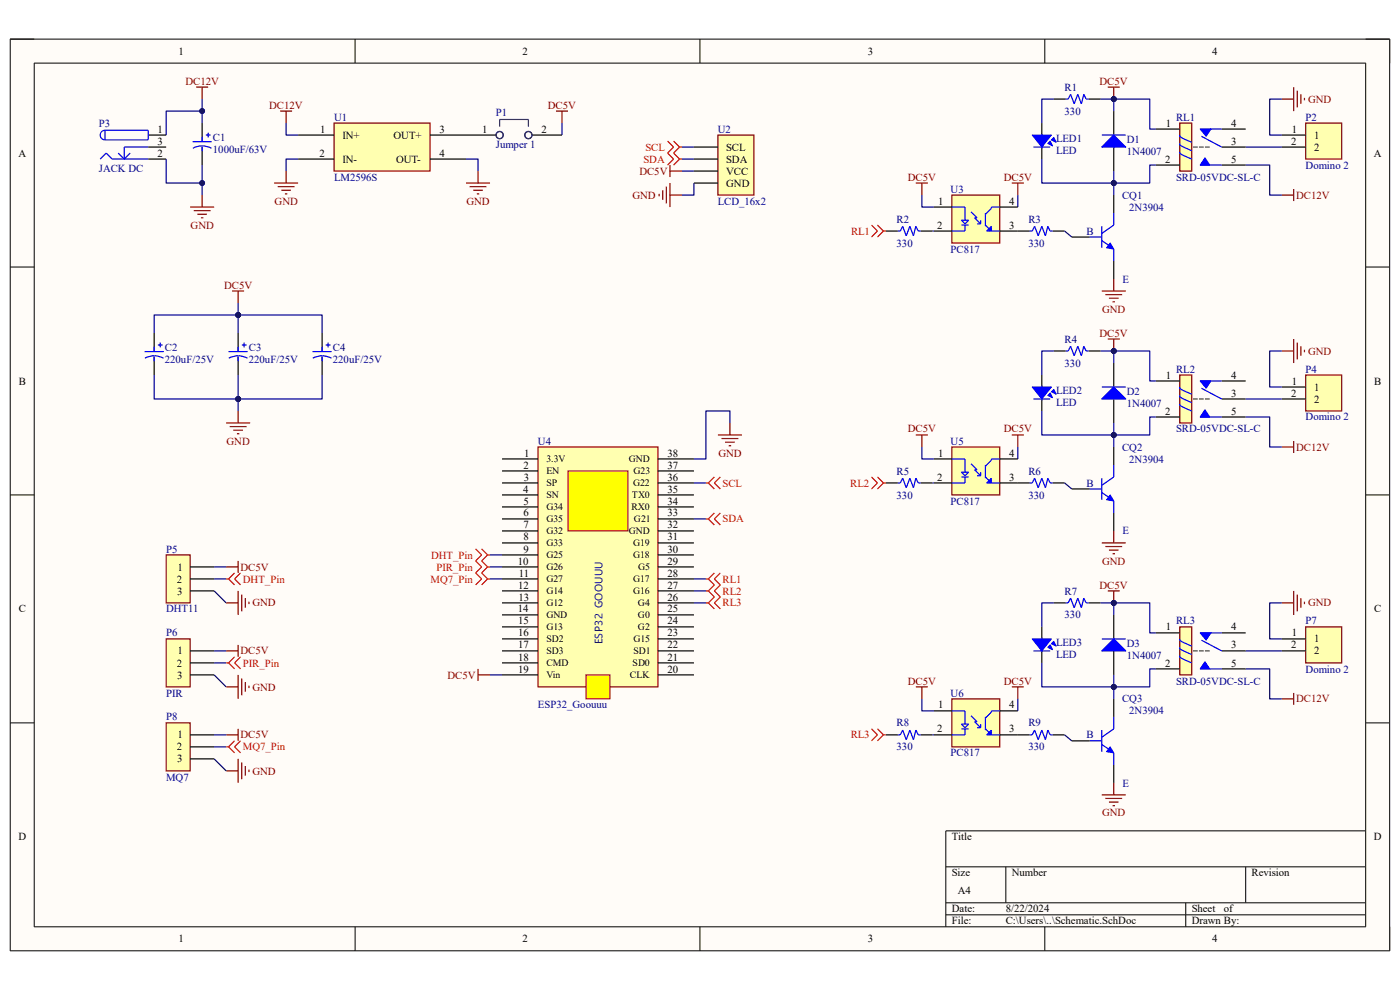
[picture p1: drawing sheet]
<svg xmlns="http://www.w3.org/2000/svg" width="297mm" height="210mm" viewBox="0 0 297 210" stroke-linecap="round" stroke-linejoin="round" font-family="sans-serif">
<path d="M2.2 8.3h292.6v193.4h-292.6z" fill-rule="evenodd" fill="#fffcf8"/>
<path d="M2.2 8.3h292.6v193.4h-292.6z" fill="none" stroke="#000" stroke-width=".21"/>
<path d="M7.3 13.4h282.4v183.2h-282.4z" fill-rule="evenodd" fill="#fffcf8"/>
<g fill="none" stroke="#000" stroke-width=".21">
<path d="M2.2 8.3h5.1M7.3 13.4h282.4v183.2h-282.4zM75.3 8.3v5.1M148.5 8.3v5.1M221.6 8.3v5.1M289.7 8.3h5.1v5.1M2.2 56.6h5.1M289.7 56.6h5.1M2.2 105h5.1M289.7 105h5.1M2.2 153.3h5.1M289.7 153.3h5.1"/>
<path d="M289.7 176.2h-89.1v20.4M75.3 196.6v5.1M148.5 196.6v5.1M200.6 183.9h89.1M200.6 191.5h89.1M200.6 194.1h89.1M213.4 183.9v7.6M221.6 196.6v5.1M251.5 191.5v5.1M264.3 183.9v7.6M294.8 196.6v5.1"/>
</g>
<path d="M114.1 94.8h25.5v50.9h-25.5z" fill-rule="evenodd" fill="#ffffb0"/>
<path d="M114.1 94.8h25.5v50.9h-25.5z" fill="none" stroke="#980000" stroke-width=".25"/>
<g fill="none" stroke="#000" stroke-width=".25">
<path d="M106.5 97.4h7.6M106.5 99.9h7.6M139.6 97.4h7.6M139.6 99.9h7.6M106.5 102.4h7.6M106.5 105h7.6M106.5 107.5h7.6M106.5 110.1h7.6M106.5 112.6h7.6M106.5 115.2h7.6M106.5 117.7h7.6M139.6 102.4h7.6"/>
<path d="M139.6 105h7.6M139.6 107.5h7.6M139.6 110.1h7.6M139.6 112.6h7.6M139.6 115.2h7.6M139.6 117.7h7.6M106.5 120.3h7.6M106.5 122.8h7.6M106.5 125.3h7.6M106.5 127.9h7.6M106.5 130.4h7.6M106.5 133h7.6"/>
<path d="M106.5 135.5h7.6M106.5 138.1h7.6M139.6 120.3h7.6M139.6 122.8h7.6M139.6 125.3h7.6M139.6 127.9h7.6M139.6 130.4h7.6M139.6 133h7.6M139.6 135.5h7.6M139.6 138.1h7.6M106.5 140.6h7.6M106.5 143.2h7.6"/>
<path d="M139.6 140.6h7.6M139.6 143.2h7.6"/>
</g>
<path d="M120.5 99.9h12.7v12.7h-12.7z" fill-rule="evenodd" fill="#ff0"/>
<path d="M120.5 99.9h12.7v12.7h-12.7z" fill="none" stroke="#980000" stroke-width=".21"/>
<path d="M124.3 143.2h5.1v5h-5.1z" fill-rule="evenodd" fill="#ff0"/>
<path d="M124.3 143.2h5.1v5h-5.1z" fill="none" stroke="#980000" stroke-width=".21"/>
<path d="M31.4 28.6h3.9M31.4 33.7h3.9M31.4 31.2h3.9M42.9 26.1v3.8M42.9 31.2v3.8" fill="none" stroke="#000" stroke-width=".25"/>
<g fill="none" stroke="#00f" stroke-width=".25">
<path d="M21.3 33.7l1.2-1.2 1.3 1.2h7.6M22.3 27.6a1.02 1.02 0 0 0-1 1.1 1.02 1.02 0 0 0 1 1M22.3 27.6h9.1v2.1h-9.1M22.3 27.6v2.1M25.1 32.5l1.2 1.2M27.6 32.5l-1.3 1.2M31.4 31.2h-5.1v2.5M40.8 30h4.1M40.9 31.5a4.1 4.1 0 0 1 4 0M42.9 29v1M42.9 31.1v1M43.6 28.6h1.1"/>
<path d="M44.2 28.1v1.1"/>
</g>
<path d="M41.6 18.5h2.6M42.9 18.5v2.5M40.3 43.9h5.1M41.1 44.7h3.6M41.9 45.4h2M42.6 46.2h.5M42.9 41.4v2.5" fill="none" stroke="#800000" stroke-width=".25"/>
<path d="M250.3 26.1h2.5v10.2h-2.5z" fill-rule="evenodd" fill="#ffffb0"/>
<path d="M250.3 26.1h2.5v10.2h-2.5z" fill="none" stroke="#800000" stroke-width=".25"/>
<path d="M245.2 27.4h5.1M245.2 35h5.1M259.2 31.2h5.1M259.2 27.4h5.1M259.2 35h5.1" fill="none" stroke="#000" stroke-width=".25"/>
<path d="M250.3 30.4v.3l.4 .3 2.1 1M250.3 32.2v.2l.3 .3 2.2 1M250.3 28.6v.3l.4 .3 2.1 1" fill="none" stroke="#00f" stroke-width=".25"/>
<path d="M254.6 27.4h2.3l-1 1.5z" fill="#00f"/>
<path d="M254.6 27.4h2.3l-1 1.5z" fill="none" stroke="#00f" stroke-width=".21"/>
<path d="M255.6 33.5l1 1.5h-2z" fill="#00f"/>
<path d="M255.6 33.5l1 1.5h-2z" fill="none" stroke="#00f" stroke-width=".21"/>
<path d="M254.6 35h4.6M254.6 27.4h4.6M254.9 28.9l4.3 2.3" fill="none" stroke="#00f" stroke-width=".25"/>
<path d="M253.1 31.2h1M254.3 31.2h1.1M255.6 31.2h1" fill="none" stroke="#434343" stroke-width=".25"/>
<path d="M70.9 26.1h20.3v10.2h-20.3z" fill-rule="evenodd" fill="#ffffb0"/>
<g fill="none" stroke="#800000" stroke-width=".25">
<path d="M58.2 38.8h5M58.9 39.6h3.6M59.4 23.6h2.6M60.7 23.6v2.5M60.7 36.3v2.5M70.9 26.1h20.3v10.2h-20.3zM98.9 38.8h5.1M99.6 39.6h3.6M101.4 36.3v2.5M118 23.6h2.5M119.2 23.6v2.5M59.7 40.4h2"/>
<path d="M60.4 41.1h.6M100.4 40.4h2M101.2 41.1h.5M152.3 92.3h5.1M153.1 93h3.5M153.8 93.8h2.1M154.6 94.6h.5M154.9 89.7v2.6M101.4 141.9v2.5M101.4 143.2h2.6"/>
</g>
<path d="M63.2 28.6h7.7M63.2 33.7h7.7M91.2 28.6h14M91.2 33.7h7.7M112.9 28.6h6.3" fill="none" stroke="#000" stroke-width=".25"/>
<g fill="none" stroke="#351c75" stroke-width=".25">
<path d="M106 26.9v-1.6h6.1v1.6"/>
<circle cx="106" cy="28.7" r=".76"/>
<circle cx="112.1" cy="28.7" r=".76"/>
</g>
<path d="M201.9 41.4h10.2v10.2h-10.2z" fill-rule="evenodd" fill="#ffffb0"/>
<path d="M201.9 41.4h10.2v10.2h-10.2z" fill="none" stroke="#800000" stroke-width=".25"/>
<g fill="none" stroke="#00f" stroke-width=".25">
<path d="M201.9 43.9h2.8v2.8M204 46.7h1.5l-.8 .8zM204 47.7h1.5M204.7 47.7v1.3h-2.8M206 44.9l1.3 1.3h-.5l1.2 1.3M207.3 47.5h.7M208 46.7v.8M209.1 47.7l1.2 1.3v-1l-1 1h2.8M209.1 45.2v2.8M209.6 48.8h.2M209.8 48.8l.3 .2v-.5l.2 .3M210.3 48.2l-.5 .6"/>
<path d="M212.1 43.9h-1.8v.3l-1.2 1.2"/>
</g>
<path d="M236.3 23.6v5M236.3 31.2v5.1M198.1 43.9h3.8M198.1 49h3.8M212.1 43.9h3.8M212.1 49h3.8" fill="none" stroke="#000" stroke-width=".25"/>
<path d="M236.3 28.6l2.5 2.6h-5.1z" fill="#00f"/>
<path d="M233.7 28.6h5.1M236.3 28.6l2.5 2.6h-5.1zM231.2 50.3h2.5M233.7 48v4.6M233.7 51l1.6 1.1M236.3 45.2v2.5l-2.6 1.8" fill="none" stroke="#00f" stroke-width=".25"/>
<path d="M227.4 50.3h3.8M236.3 41.4v3.8M236.3 55.4v3.8" fill="none" stroke="#000" stroke-width=".25"/>
<path d="M235.5 51.6l.8 1.2-1.6-.2z" fill="#00f"/>
<path d="M235.5 51.6l.8 1.2-1.6-.2z" fill="none" stroke="#00f" stroke-width=".21"/>
<path d="M226.1 21h.5l.5-1 .8 2 .7-2 .8 2 .5-2 .5 1h.5M236.3 52.8v2.6" fill="none" stroke="#00f" stroke-width=".25"/>
<path d="M223.6 21h2.5M230.9 21h2.6" fill="none" stroke="#000" stroke-width=".25"/>
<path d="M223.6 29.2l.5 1-1.1-.5z" fill="#00f"/>
<path d="M223.6 29.2l.5 1-1.1-.5z" fill="none" stroke="#00f" stroke-width=".21"/>
<path d="M222.3 30.4l.5-.5 .5 1z" fill="#00f"/>
<path d="M222.8 29.9l.5 1-1-.5z" fill="none" stroke="#00f" stroke-width=".21"/>
<path d="M219 28.6h4l-2 2.6z" fill="#00f"/>
<path d="M219 28.6h4l-2 2.6z" fill="none" stroke="#00f" stroke-width=".21"/>
<path d="M219.2 31.2h3.6M221 28.4v.8M221 30.9v.6M218.5 49h.5l.5-1 .7 2 .8-2 .8 2 .5-2 .5 1h.5" fill="none" stroke="#00f" stroke-width=".25"/>
<path d="M221 26.1v2.5M221 31.2v2.5M215.9 49h2.6M223.3 49h2.5" fill="none" stroke="#000" stroke-width=".25"/>
<path d="M235 18.5h2.6M236.3 18.5v2.5M236.3 59.2v2.5M233.7 61.7h5.1M234.5 62.5h3.6M235.3 63.3h2M236 64h.5" fill="none" stroke="#800000" stroke-width=".25"/>
<circle cx="236.3" cy="21" r=".51" fill="#000080"/>
<circle cx="236.3" cy="21" r=".51" fill="none" stroke="#000080" stroke-width=".21"/>
<path d="M194.3 38.8h2.5M195.6 38.8v2.6M214.7 38.8h2.5M215.9 38.8v2.6M271.9 41.4h2.5M274.4 40.1v2.6" fill="none" stroke="#800000" stroke-width=".25"/>
<path d="M187.9 49h2.6M195.3 49h2.6" fill="none" stroke="#000" stroke-width=".25"/>
<path d="M190.5 49h.5l.5-1 .8 2 .7-2 .8 2 .5-2 .5 1h.5" fill="none" stroke="#00f" stroke-width=".25"/>
<path d="M184.9 47.7l1.3 1.3-1.3 1.3M186.2 47.7l1.2 1.3M187.4 49l-1.2 1.3M187.4 49h.5" fill="none" stroke="#f00" stroke-width=".25"/>
<path d="M277 26.1h7.6v7.6h-7.6z" fill-rule="evenodd" fill="#ffffb0"/>
<path d="M274.4 18.5v5.1M275.2 19.2v3.6M271.9 21h2.5M276 20v2M276.7 20.8v.5M277 26.1h7.6v7.6h-7.6z" fill="none" stroke="#800000" stroke-width=".25"/>
<path d="M271.9 28.6h5.1M271.9 31.2h5.1" fill="none" stroke="#000" stroke-width=".25"/>
<path d="M250.3 79.5h2.5v10.2h-2.5z" fill-rule="evenodd" fill="#ffffb0"/>
<path d="M250.3 79.5h2.5v10.2h-2.5z" fill="none" stroke="#800000" stroke-width=".25"/>
<path d="M245.2 80.8h5.1M245.2 88.5h5.1M259.2 84.6h5.1M259.2 80.8h5.1M259.2 88.5h5.1" fill="none" stroke="#000" stroke-width=".25"/>
<path d="M250.3 83.9v.2l.4 .3 2.1 1M250.3 85.7v.2l.2 .2 2.3 1.1M250.3 82.1v.2l.4 .3 2.1 1" fill="none" stroke="#00f" stroke-width=".25"/>
<path d="M254.6 80.8h2.3l-1 1.5z" fill="#00f"/>
<path d="M254.6 80.8h2.3l-1 1.5z" fill="none" stroke="#00f" stroke-width=".21"/>
<path d="M255.6 86.9l1 1.6h-2z" fill="#00f"/>
<path d="M255.6 86.9l1 1.6h-2z" fill="none" stroke="#00f" stroke-width=".21"/>
<path d="M254.6 88.5h4.6M254.6 80.8h4.6M254.9 82.3l4.3 2.3" fill="none" stroke="#00f" stroke-width=".25"/>
<path d="M253.1 84.6h1M254.3 84.6h1.1M255.6 84.6h1" fill="none" stroke="#434343" stroke-width=".25"/>
<path d="M201.9 94.8h10.2v10.2h-10.2z" fill-rule="evenodd" fill="#ffffb0"/>
<path d="M201.9 94.8h10.2v10.2h-10.2z" fill="none" stroke="#800000" stroke-width=".25"/>
<g fill="none" stroke="#00f" stroke-width=".25">
<path d="M201.9 97.4h2.8v2.8M206 98.4l1.3 1.3h-.5l1.2 1.2M209.1 98.6v2.8M212.1 97.4h-1.8v.2l-1.2 1.3M204 100.2h1.5l-.8 .7zM204 101.2h1.5M204.7 101.2v1.2h-2.8M207.3 100.9h.7M208 100.2v.7M209.1 101.2l1.2 1.2v-1l-1 1h2.8M209.6 102.2h.2M209.8 102.2l.3 .2v-.5l.2 .3"/>
<path d="M210.3 101.7l-.5 .5"/>
</g>
<path d="M236.3 77v5.1M198.1 97.4h3.8M212.1 97.4h3.8M236.3 84.6v5.1M198.1 102.4h3.8M212.1 102.4h3.8" fill="none" stroke="#000" stroke-width=".25"/>
<path d="M233.7 84.6l2.6-2.5 2.5 2.5z" fill="#00f"/>
<path d="M233.7 84.6l2.6-2.5 2.5 2.5zM233.7 82.1h5.1M236.3 98.6v2.6l-2.6 1.8M231.2 103.7h2.5M233.7 101.4v4.6M233.7 104.5l1.6 1" fill="none" stroke="#00f" stroke-width=".25"/>
<path d="M236.3 94.8v3.8M227.4 103.7h3.8M236.3 108.8v3.8" fill="none" stroke="#000" stroke-width=".25"/>
<path d="M235.5 105l.8 1.3-1.6-.3z" fill="#00f"/>
<path d="M235.5 105l.8 1.3-1.6-.3z" fill="none" stroke="#00f" stroke-width=".21"/>
<path d="M226.1 74.5h.5l.5-1.1 .8 2.1 .7-2.1 .8 2.1 .5-2.1 .5 1.1h.5M236.3 106.3v2.5" fill="none" stroke="#00f" stroke-width=".25"/>
<path d="M223.6 74.5h2.5M230.9 74.5h2.6" fill="none" stroke="#000" stroke-width=".25"/>
<path d="M223 83.1l.6-.5 .5 1z" fill="#00f"/>
<path d="M223 83.1l.6-.5 .5 1z" fill="none" stroke="#00f" stroke-width=".21"/>
<path d="M222.3 83.9l.5-.5 .5 1z" fill="#00f"/>
<path d="M222.3 83.9l.5-.5 .5 1z" fill="none" stroke="#00f" stroke-width=".21"/>
<path d="M219 82.1h4l-2 2.5z" fill="#00f"/>
<path d="M219 82.1h4l-2 2.5z" fill="none" stroke="#00f" stroke-width=".21"/>
<path d="M219.2 84.6h3.6M221 81.8v.8M221 84.4v.5M218.5 102.4h.5l.5-1 .7 2.1 .8-2.1 .8 2.1 .5-2.1 .5 1h.5" fill="none" stroke="#00f" stroke-width=".25"/>
<path d="M221 79.5v2.6M221 84.6v2.6M215.9 102.4h2.6M223.3 102.4h2.5" fill="none" stroke="#000" stroke-width=".25"/>
<path d="M235 71.9h2.6M236.3 71.9v2.6M233.7 115.2h5.1M234.5 115.9h3.6M235.3 116.7h2M236 117.5h.5M236.3 112.6v2.6" fill="none" stroke="#800000" stroke-width=".25"/>
<circle cx="236.3" cy="74.5" r=".51" fill="#000080"/>
<circle cx="236.3" cy="74.5" r=".51" fill="none" stroke="#000080" stroke-width=".21"/>
<path d="M194.3 92.3h2.5M195.6 92.3v2.5M214.7 92.3h2.5M215.9 92.3v2.5M271.9 94.8h2.5M274.4 93.5v2.6" fill="none" stroke="#800000" stroke-width=".25"/>
<path d="M187.9 102.4h2.6M195.3 102.4h2.6" fill="none" stroke="#000" stroke-width=".25"/>
<path d="M190.5 102.4h.5l.5-1 .8 2.1 .7-2.1 .8 2.1 .5-2.1 .5 1h.5" fill="none" stroke="#00f" stroke-width=".25"/>
<path d="M184.9 101.2l1.3 1.2-1.3 1.3M186.2 101.2l1.2 1.2M187.4 102.4l-1.2 1.3M187.4 102.4h.5" fill="none" stroke="#f00" stroke-width=".25"/>
<path d="M277 79.5h7.6v7.7h-7.6z" fill-rule="evenodd" fill="#ffffb0"/>
<path d="M271.9 74.5h2.5M274.4 71.9v5.1M275.2 72.7v3.5M276 73.4v2.1M276.7 74.2v.5M277 79.5h7.6v7.7h-7.6z" fill="none" stroke="#800000" stroke-width=".25"/>
<path d="M271.9 82.1h5.1M271.9 84.6h5.1" fill="none" stroke="#000" stroke-width=".25"/>
<path d="M250.3 133h2.5v10.2h-2.5z" fill-rule="evenodd" fill="#ffffb0"/>
<path d="M250.3 133h2.5v10.2h-2.5z" fill="none" stroke="#800000" stroke-width=".25"/>
<path d="M245.2 134.2h5.1M259.2 138.1h5.1M259.2 134.2h5.1M245.2 141.9h5.1M259.2 141.9h5.1" fill="none" stroke="#000" stroke-width=".25"/>
<path d="M250.3 137.3v.2l.3 .3 2.2 1M250.3 139.1v.2l.2 .3 2.3 1M250.3 135.5v.3l.4 .3 2.1 1" fill="none" stroke="#00f" stroke-width=".25"/>
<path d="M254.6 134.2h2.3l-1 1.6z" fill="#00f"/>
<path d="M254.6 134.2h2.3l-1 1.6z" fill="none" stroke="#00f" stroke-width=".21"/>
<path d="M255.6 140.4l1 1.5h-2z" fill="#00f"/>
<path d="M255.6 140.4l1 1.5h-2z" fill="none" stroke="#00f" stroke-width=".21"/>
<path d="M254.6 134.2h4.6M254.9 135.8l4.3 2.3M254.6 141.9h4.6" fill="none" stroke="#00f" stroke-width=".25"/>
<path d="M253.1 138.1h1M254.3 138.1h1.1M255.6 138.1h1" fill="none" stroke="#434343" stroke-width=".25"/>
<path d="M201.9 148.3h10.2v10.1h-10.2z" fill-rule="evenodd" fill="#ffffb0"/>
<path d="M201.9 148.3h10.2v10.1h-10.2z" fill="none" stroke="#800000" stroke-width=".25"/>
<g fill="none" stroke="#00f" stroke-width=".25">
<path d="M201.9 150.8h2.8v2.8M204 153.6h1.5l-.8 .8zM204 154.6h1.5M204.7 154.6v1.3h-2.8M206 151.8l1.3 1.3h-.5l1.2 1.3M207.3 154.4h.7M208 153.6v.8M209.1 154.6l1.2 1.3v-1l-1 1h2.8M209.1 152.1v2.8M209.6 155.6h.2M209.8 155.6l.3 .3v-.5l.2 .2M210.3 155.1l-.5 .5"/>
<path d="M212.1 150.8h-1.8v.2l-1.2 1.3"/>
</g>
<path d="M236.3 130.4v5.1M236.3 138.1v5.1M198.1 150.8h3.8M198.1 155.9h3.8M212.1 150.8h3.8M212.1 155.9h3.8" fill="none" stroke="#000" stroke-width=".25"/>
<path d="M233.7 138.1l2.6-2.6 2.5 2.6z" fill="#00f"/>
<path d="M233.7 138.1l2.6-2.6 2.5 2.6zM233.7 135.5h5.1M231.2 157.2h2.5M233.7 154.9v4.5M233.7 157.9l1.6 1M236.3 152.1v2.5l-2.6 1.8" fill="none" stroke="#00f" stroke-width=".25"/>
<path d="M227.4 157.2h3.8M236.3 148.3v3.8M236.3 162.2v3.9" fill="none" stroke="#000" stroke-width=".25"/>
<path d="M235.5 158.4l.8 1.3-1.6-.3z" fill="#00f"/>
<path d="M235.5 158.4l.8 1.3-1.6-.3z" fill="none" stroke="#00f" stroke-width=".21"/>
<path d="M226.1 127.9h.5l.5-1 .8 2 .7-2 .8 2 .5-2 .5 1h.5M236.3 159.7v2.5" fill="none" stroke="#00f" stroke-width=".25"/>
<path d="M223.6 127.9h2.5M230.9 127.9h2.6" fill="none" stroke="#000" stroke-width=".25"/>
<path d="M223 136.5l.6-.5 .5 1.1z" fill="#00f"/>
<path d="M223 136.5l.6-.5 .5 1.1z" fill="none" stroke="#00f" stroke-width=".21"/>
<path d="M222.3 137.3l.5-.5 .5 1z" fill="#00f"/>
<path d="M222.3 137.3l.5-.5 .5 1z" fill="none" stroke="#00f" stroke-width=".21"/>
<path d="M219 135.5h4l-2 2.6z" fill="#00f"/>
<path d="M219 135.5h4l-2 2.6z" fill="none" stroke="#00f" stroke-width=".21"/>
<path d="M219.2 138.1h3.6M221 135.3v.7M221 137.8v.5M218.5 155.9h.5l.5-1 .7 2 .8-2 .8 2 .5-2 .5 1h.5" fill="none" stroke="#00f" stroke-width=".25"/>
<path d="M221 133v2.5M221 138.1v2.5M215.9 155.9h2.6M223.3 155.9h2.5" fill="none" stroke="#000" stroke-width=".25"/>
<path d="M235 125.3h2.6M236.3 125.3v2.6M233.7 168.6h5.1M234.5 169.4h3.6M235.3 170.1h2M236 170.9h.5M236.3 166.1v2.5" fill="none" stroke="#800000" stroke-width=".25"/>
<circle cx="236.3" cy="127.9" r=".51" fill="#000080"/>
<circle cx="236.3" cy="127.9" r=".51" fill="none" stroke="#000080" stroke-width=".21"/>
<path d="M194.3 145.7h2.5M195.6 145.7v2.6M214.7 145.7h2.5M215.9 145.7v2.6M271.9 148.3h2.5M274.4 147v2.5" fill="none" stroke="#800000" stroke-width=".25"/>
<path d="M187.9 155.9h2.6M195.3 155.9h2.6" fill="none" stroke="#000" stroke-width=".25"/>
<path d="M190.5 155.9h.5l.5-1 .8 2 .7-2 .8 2 .5-2 .5 1h.5" fill="none" stroke="#00f" stroke-width=".25"/>
<path d="M184.9 154.6l1.3 1.3-1.3 1.3M186.2 154.6l1.2 1.3M187.4 155.9l-1.2 1.3M187.4 155.9h.5" fill="none" stroke="#f00" stroke-width=".25"/>
<path d="M277 133h7.6v7.6h-7.6z" fill-rule="evenodd" fill="#ffffb0"/>
<path d="M271.9 127.9h2.5M274.4 125.3v5.1M275.2 126.1v3.6M276 126.9v2M276.7 127.6v.5M277 133h7.6v7.6h-7.6z" fill="none" stroke="#800000" stroke-width=".25"/>
<path d="M271.9 135.5h5.1M271.9 138.1h5.1" fill="none" stroke="#000" stroke-width=".25"/>
<path d="M152.3 28.6h7.6v12.8h-7.6z" fill-rule="evenodd" fill="#ffffb0"/>
<g fill="none" stroke="#800000" stroke-width=".25">
<path d="M141.4 39.6v3.6M142.1 35v2.6M142.1 38.8v5.1M142.1 36.3h2.6M152.3 28.6h7.6v12.8h-7.6zM139.8 41.1v.5M140.6 40.4v2M142.1 41.4h2.6M49.2 61.7h2.6M50.5 61.7v2.6M48 89.7h5.1M48.7 90.5h3.6"/>
<path d="M49.5 91.2h2M50.3 92h.5M50.5 87.2v2.5"/>
</g>
<path d="M147.2 31.2h5.1M147.2 33.7h5.1M147.2 36.3h5.1M147.2 38.8h5.1M32.7 70.6v3.9M32.7 75.7v3.8M50.5 70.6v3.9M50.5 75.7v3.8M68.3 70.6v3.9M68.3 75.7v3.8" fill="none" stroke="#000" stroke-width=".25"/>
<path d="M141.6 29.9l1.3 1.3-1.3 1.3 1.3 1.2-1.3 1.3M142.9 29.9l1.3 1.3M144.2 31.2l-1.3 1.3 1.3 1.2M144.2 31.2h.5M144.2 33.7l-1.3 1.3M144.2 33.7h.5" fill="none" stroke="#f00" stroke-width=".25"/>
<g fill="none" stroke="#00f" stroke-width=".25">
<path d="M30.7 74.6h4M30.7 76a4.1 4.1 0 0 1 4 0M32.7 73.6v1M32.7 75.6v1M33.5 73.2h1M34 72.7v1M48.5 74.6h4.1M48.5 76a4.1 4.1 0 0 1 4 0M50.5 73.6v1M50.5 75.6v1M51.3 73.2h1M51.8 72.7v1"/>
<path d="M66.3 74.6h4.1M66.4 76a4.1 4.1 0 0 1 3.9 0M68.3 73.6v1M68.3 75.6v1M69.1 73.2h1M69.6 72.7v1"/>
</g>
<path d="M35.3 117.7h5v10.2h-5z" fill-rule="evenodd" fill="#ffffb0"/>
<path d="M35.3 117.7h5v10.2h-5z" fill="none" stroke="#800000" stroke-width=".25"/>
<path d="M40.3 120.3h5.1M40.3 122.8h5.1M40.3 125.3h5.1" fill="none" stroke="#000" stroke-width=".25"/>
<path d="M35.3 135.5h5v10.2h-5z" fill-rule="evenodd" fill="#ffffb0"/>
<path d="M35.3 135.5h5v10.2h-5z" fill="none" stroke="#800000" stroke-width=".25"/>
<path d="M40.3 138.1h5.1M40.3 140.6h5.1M40.3 143.2h5.1" fill="none" stroke="#000" stroke-width=".25"/>
<path d="M35.3 153.3h5v10.2h-5z" fill-rule="evenodd" fill="#ffffb0"/>
<g fill="none" stroke="#800000" stroke-width=".25">
<path d="M50.5 119v2.5M48 127.9h2.5M48 120.3h2.5M48 138.1h2.5M50.5 125.3v5.1M50.5 136.8v2.5M51.3 126.1v3.6M52 126.9v2M52.8 127.6v.5M35.3 153.3h5v10.2h-5zM48 145.7h2.5M48 155.9h2.5"/>
<path d="M50.5 143.2v5M50.5 154.6v2.6M51.3 143.9v3.6M52 144.7v2M52.8 145.4v.6M48 163.5h2.5M50.5 161v5.1M51.3 161.7v3.6M52 162.5v2M52.8 163.3v.5"/>
</g>
<path d="M40.3 155.9h5.1M40.3 158.4h5.1M40.3 161h5.1" fill="none" stroke="#000" stroke-width=".25"/>
<g fill="none" stroke="#f00" stroke-width=".25">
<path d="M100.9 116.4l1.3 1.3-1.3 1.3 1.3 1.3-1.3 1.2 1.3 1.3-1.3 1.3M102.2 116.4l1.2 1.3M103.4 117.7l-1.2 1.3 1.2 1.3M103.4 117.7h.6M149.8 110.1h.5M149.8 102.4h.5M150.3 110.1l1.2 1.3M150.3 102.4l1.2 1.3M151.5 108.8l-1.2 1.3M151.5 101.2l-1.2 1.2M152.8 108.8l-1.3 1.3 1.3 1.3M152.8 101.2l-1.3 1.2 1.3 1.3"/>
<path d="M48 122.8h.5M48.5 122.8l1.3 1.3M49.8 121.5l-1.3 1.3M49.8 139.3l-1.3 1.3M51 121.5l-1.2 1.3 1.2 1.3M51 139.3l-1.2 1.3 1.2 1.3M103.4 122.8h.6M103.4 122.8l-1.2 1.3M103.4 120.3l-1.2 1.2 1.2 1.3M103.4 120.3h.6M149.8 122.8h.5M149.8 125.3h.5"/>
<path d="M150.3 122.8l1.2 1.3-1.2 1.2M150.3 125.3l1.2 1.3M151.5 121.5l-1.2 1.3M152.8 121.5l-1.3 1.3 1.3 1.3-1.3 1.2 1.3 1.3M48 140.6h.5M48 158.4h.5M48.5 140.6l1.3 1.3M48.5 158.4l1.3 1.3M49.8 157.2l-1.3 1.2M51 157.2l-1.2 1.2 1.2 1.3"/>
</g>
<path d="M32.7 79.5v5.1h35.6v-5.1M147.2 125.3h2.6" fill="none" stroke="#000080" stroke-width=".25"/>
<circle cx="50.5" cy="84.6" r=".51" fill="#000080"/>
<circle cx="50.5" cy="84.6" r=".51" fill="none" stroke="#000080" stroke-width=".21"/>
<path d="M32.7 70.6v-3.8h17.8v3.8" fill="none" stroke="#000080" stroke-width=".25"/>
<circle cx="50.5" cy="66.8" r=".51" fill="#000080"/>
<circle cx="50.5" cy="66.8" r=".51" fill="none" stroke="#000080" stroke-width=".21"/>
<path d="M35.3 33.7v5.1h7.6v-3.8" fill="none" stroke="#000080" stroke-width=".25"/>
<circle cx="42.9" cy="38.8" r=".51" fill="#000080"/>
<circle cx="42.9" cy="38.8" r=".51" fill="none" stroke="#000080" stroke-width=".21"/>
<path d="M42.9 26.1v-2.5h-7.6v5" fill="none" stroke="#000080" stroke-width=".25"/>
<circle cx="42.9" cy="23.6" r=".51" fill="#000080"/>
<circle cx="42.9" cy="23.6" r=".51" fill="none" stroke="#000080" stroke-width=".21"/>
<path d="M50.5 66.8h17.8v3.8M45.4 138.1h2.6M45.4 125.3l2.6 2.6M45.4 122.8h2.6M45.4 120.3h2.6M45.4 158.4h2.6M45.4 155.9h2.6M45.4 143.2l2.6 2.5M45.4 140.6h2.6M45.4 161l2.6 2.5" fill="none" stroke="#000080" stroke-width=".25"/>
<circle cx="50.5" cy="66.8" r=".51" fill="#000080"/>
<circle cx="50.5" cy="66.8" r=".51" fill="none" stroke="#000080" stroke-width=".21"/>
<g fill="none" stroke="#000080" stroke-width=".25">
<path d="M60.7 26.1v2.5h2.5M63.2 33.7h-2.5v2.6M98.9 33.7h2.5v2.6M144.7 36.3h2.5M144.7 33.7h2.5M144.7 31.2h2.5M147.2 38.8v2.6h-2.5M195.6 41.4v2.5h2.5M197.9 49h.2M154.9 89.7v-2.5h-5.1v10.2h-2.6M195.6 94.8v2.6h2.5M104 117.7h2.5"/>
<path d="M147.2 110.1h2.6M147.2 102.4h2.6M197.9 102.4h.2M104 122.8h2.5M104 120.3h2.5M147.2 122.8h2.6M104 143.2h2.5M195.6 148.3v2.5h2.5M197.9 155.9h.2M221 140.6v5.1h15.3"/>
</g>
<circle cx="236.3" cy="145.7" r=".51" fill="#000080"/>
<circle cx="236.3" cy="145.7" r=".51" fill="none" stroke="#000080" stroke-width=".21"/>
<path d="M221 87.2v5.1h15.3M223.6 127.9h-2.6v5.1" fill="none" stroke="#000080" stroke-width=".25"/>
<circle cx="236.3" cy="92.3" r=".51" fill="#000080"/>
<circle cx="236.3" cy="92.3" r=".51" fill="none" stroke="#000080" stroke-width=".21"/>
<path d="M221 33.7v5.1h15.3M223.6 74.5h-2.6v5" fill="none" stroke="#000080" stroke-width=".25"/>
<circle cx="236.3" cy="38.8" r=".51" fill="#000080"/>
<circle cx="236.3" cy="38.8" r=".51" fill="none" stroke="#000080" stroke-width=".21"/>
<path d="M223.6 21h-2.6v5.1M225.8 49l1.6 1.3M225.8 102.4l1.6 1.3M233.5 127.9h2.8M225.8 155.9l1.6 1.3" fill="none" stroke="#000080" stroke-width=".25"/>
<circle cx="236.3" cy="127.9" r=".51" fill="#000080"/>
<circle cx="236.3" cy="127.9" r=".51" fill="none" stroke="#000080" stroke-width=".21"/>
<path d="M233.5 74.5h2.8" fill="none" stroke="#000080" stroke-width=".25"/>
<circle cx="236.3" cy="74.5" r=".51" fill="#000080"/>
<circle cx="236.3" cy="74.5" r=".51" fill="none" stroke="#000080" stroke-width=".21"/>
<path d="M233.5 21h2.8" fill="none" stroke="#000080" stroke-width=".25"/>
<circle cx="236.3" cy="21" r=".51" fill="#000080"/>
<circle cx="236.3" cy="21" r=".51" fill="none" stroke="#000080" stroke-width=".21"/>
<path d="M245.2 141.9h-1.3v3.8h-7.6" fill="none" stroke="#000080" stroke-width=".25"/>
<circle cx="236.3" cy="145.7" r=".51" fill="#000080"/>
<circle cx="236.3" cy="145.7" r=".51" fill="none" stroke="#000080" stroke-width=".21"/>
<path d="M236.3 130.4v-2.5h7.6v6.3h1.3" fill="none" stroke="#000080" stroke-width=".25"/>
<circle cx="236.3" cy="127.9" r=".51" fill="#000080"/>
<circle cx="236.3" cy="127.9" r=".51" fill="none" stroke="#000080" stroke-width=".21"/>
<path d="M245.2 88.5h-1.3v3.8h-7.6" fill="none" stroke="#000080" stroke-width=".25"/>
<circle cx="236.3" cy="92.3" r=".51" fill="#000080"/>
<circle cx="236.3" cy="92.3" r=".51" fill="none" stroke="#000080" stroke-width=".21"/>
<path d="M236.3 77v-2.5h7.6v6.3h1.3" fill="none" stroke="#000080" stroke-width=".25"/>
<circle cx="236.3" cy="74.5" r=".51" fill="#000080"/>
<circle cx="236.3" cy="74.5" r=".51" fill="none" stroke="#000080" stroke-width=".21"/>
<path d="M245.2 35h-1.3v3.8h-7.6" fill="none" stroke="#000080" stroke-width=".25"/>
<circle cx="236.3" cy="38.8" r=".51" fill="#000080"/>
<circle cx="236.3" cy="38.8" r=".51" fill="none" stroke="#000080" stroke-width=".21"/>
<path d="M236.3 23.6v-2.6h7.6v6.4h1.3" fill="none" stroke="#000080" stroke-width=".25"/>
<circle cx="236.3" cy="21" r=".51" fill="#000080"/>
<circle cx="236.3" cy="21" r=".51" fill="none" stroke="#000080" stroke-width=".21"/>
<path d="M42.9 38.8v2.6M264.3 35h5.1v6.4h2.5M264.3 31.2h7.6M271.9 21h-2.5v7.6h2.5M271.9 74.5h-2.5v7.6h2.5M264.3 88.5h5.1v6.3h2.5M264.3 84.6h7.6M264.3 138.1h7.6M271.9 127.9h-2.5v7.6h2.5M264.3 141.9h5.1v6.4h2.5" fill="none" stroke="#000080" stroke-width=".25"/>
<circle cx="42.9" cy="38.8" r=".51" fill="#000080"/>
<circle cx="42.9" cy="38.8" r=".51" fill="none" stroke="#000080" stroke-width=".21"/>
<path d="M42.9 21v2.6" fill="none" stroke="#000080" stroke-width=".25"/>
<circle cx="42.9" cy="23.6" r=".51" fill="#000080"/>
<circle cx="42.9" cy="23.6" r=".51" fill="none" stroke="#000080" stroke-width=".21"/>
<path d="M50.5 84.6v2.6" fill="none" stroke="#000080" stroke-width=".25"/>
<circle cx="50.5" cy="84.6" r=".51" fill="#000080"/>
<circle cx="50.5" cy="84.6" r=".51" fill="none" stroke="#000080" stroke-width=".21"/>
<path d="M50.5 79.5v5.1" fill="none" stroke="#000080" stroke-width=".25"/>
<circle cx="50.5" cy="84.6" r=".51" fill="#000080"/>
<circle cx="50.5" cy="84.6" r=".51" fill="none" stroke="#000080" stroke-width=".21"/>
<path d="M50.5 64.3v2.5" fill="none" stroke="#000080" stroke-width=".25"/>
<circle cx="50.5" cy="66.8" r=".51" fill="#000080"/>
<circle cx="50.5" cy="66.8" r=".51" fill="none" stroke="#000080" stroke-width=".21"/>
<path d="M119.2 26.1v2.5M215.9 41.4v2.5M215.9 94.8v2.6M215.9 148.3v2.5M236.3 143.2v5.1" fill="none" stroke="#000080" stroke-width=".25"/>
<circle cx="236.3" cy="145.7" r=".51" fill="#000080"/>
<circle cx="236.3" cy="145.7" r=".51" fill="none" stroke="#000080" stroke-width=".21"/>
<path d="M236.3 89.7v5.1" fill="none" stroke="#000080" stroke-width=".25"/>
<circle cx="236.3" cy="92.3" r=".51" fill="#000080"/>
<circle cx="236.3" cy="92.3" r=".51" fill="none" stroke="#000080" stroke-width=".21"/>
<path d="M236.3 36.3v5.1" fill="none" stroke="#000080" stroke-width=".25"/>
<circle cx="236.3" cy="38.8" r=".51" fill="#000080"/>
<circle cx="236.3" cy="38.8" r=".51" fill="none" stroke="#000080" stroke-width=".21"/>
<path d="M149.8 127.9h.5M150.3 127.9l1.2 1.3M151.5 126.6l-1.2 1.3M152.8 126.6l-1.3 1.3 1.3 1.3" fill="none" stroke="#f00" stroke-width=".25"/>
<path d="M147.2 127.9h2.6" fill="none" stroke="#000080" stroke-width=".25"/>
<g font-size="2.3">
<text x="37.9" y="11.6">1</text>
<text x="110.8" y="11.6">2</text>
<text x="184.1" y="11.6">3</text>
<text x="257.1" y="11.6">4</text>
<text x="33.4" y="28.2">1</text>
<text x="67.9" y="28.2">1</text>
<text x="72.6" y="29.4">IN+</text>
<text x="83.5" y="29.4">OUT+</text>
<text x="93.3" y="28.2">3</text>
<text x="102.3" y="28.2">1</text>
<text x="114.9" y="28.2">2</text>
<text x="247.3" y="26.9">1</text>
<text x="261.2" y="26.9">4</text>
<text x="274.1" y="28.2">1</text>
<text x="278.8" y="29.4">1</text>
<text x="3.9" y="33.2">A</text>
<text x="33.4" y="33.2">2</text>
<text x="33.4" y="30.7">3</text>
<text x="67.8" y="33.2">2</text>
<text x="72.6" y="34.5">IN-</text>
<text x="84" y="34.5">OUT-</text>
<text x="93.3" y="33.2">4</text>
<text x="154" y="32">SCL</text>
<text x="154" y="34.5">SDA</text>
<text x="247.2" y="34.5">2</text>
<text x="261.2" y="30.7">3</text>
<text x="261.2" y="34.5">5</text>
<text x="273.9" y="30.7">2</text>
<text x="278.8" y="32">2</text>
<text x="291.4" y="33.2">A</text>
<text x="154" y="37">VCC</text>
<text x="154" y="39.6">GND</text>
<text x="199" y="43.4">1</text>
<text x="214.1" y="43.4">4</text>
<text x="198.8" y="48.5">2</text>
<text x="214.1" y="48.5">3</text>
<text x="4" y="81.6">B</text>
<text x="247.3" y="80.3">1</text>
<text x="261.2" y="80.3">4</text>
<text x="274.1" y="81.6">1</text>
<text x="278.8" y="82.8">1</text>
<text x="291.5" y="81.6">B</text>
<text x="247.2" y="87.9">2</text>
<text x="261.2" y="84.1">3</text>
<text x="261.2" y="87.9">5</text>
<text x="273.9" y="84.1">2</text>
<text x="278.8" y="85.4">2</text>
<text x="111" y="99.4">2</text>
<text x="111.1" y="101.9">3</text>
<text x="111.2" y="96.9">1</text>
<text x="141.6" y="101.9">36</text>
<text x="141.6" y="99.4">37</text>
<text x="141.6" y="96.9">38</text>
<text x="198.8" y="101.9">2</text>
<text x="199" y="96.9">1</text>
<text x="214.1" y="96.9">4</text>
<text x="214.1" y="101.9">3</text>
<text x="111" y="104.5">4</text>
<text x="111.1" y="107">5</text>
<text x="141.6" y="107">34</text>
<text x="141.6" y="104.5">35</text>
<text x="111" y="109.6">6</text>
<text x="111" y="112.1">7</text>
<text x="141.6" y="112.1">32</text>
<text x="141.6" y="109.6">33</text>
<text x="109.9" y="119.8">10</text>
<text x="111" y="117.2">9</text>
<text x="111.1" y="114.6">8</text>
<text x="141.6" y="119.8">29</text>
<text x="141.6" y="117.2">30</text>
<text x="141.6" y="114.6">31</text>
<text x="37.5" y="123.6">2</text>
<text x="37.7" y="121">1</text>
<text x="109.9" y="124.8">12</text>
<text x="110.1" y="122.3">11</text>
<text x="141.6" y="124.8">27</text>
<text x="141.6" y="122.3">28</text>
<text x="4" y="129.9">C</text>
<text x="37.6" y="126.1">3</text>
<text x="109.9" y="129.9">14</text>
<text x="110" y="127.4">13</text>
<text x="141.6" y="129.9">25</text>
<text x="141.6" y="127.4">26</text>
<text x="291.5" y="129.9">C</text>
<text x="109.9" y="135">16</text>
<text x="109.9" y="137.5">17</text>
<text x="109.9" y="132.5">15</text>
<text x="141.6" y="137.5">22</text>
<text x="141.6" y="135">23</text>
<text x="141.6" y="132.5">24</text>
<text x="247.3" y="133.7">1</text>
<text x="261.2" y="137.5">3</text>
<text x="261.2" y="133.7">4</text>
<text x="273.9" y="137.5">2</text>
<text x="274.1" y="135">1</text>
<text x="278.8" y="136.3">1</text>
<text x="37.5" y="141.4">2</text>
<text x="37.6" y="143.9">3</text>
<text x="37.7" y="138.8">1</text>
<text x="109.9" y="142.7">19</text>
<text x="109.9" y="140.1">18</text>
<text x="141.6" y="142.7">20</text>
<text x="141.6" y="140.1">21</text>
<text x="247.2" y="141.4">2</text>
<text x="261.2" y="141.4">5</text>
<text x="278.8" y="138.8">2</text>
<text x="198.8" y="155.4">2</text>
<text x="199" y="150.3">1</text>
<text x="214.1" y="150.3">4</text>
<text x="214.1" y="155.4">3</text>
<text x="37.5" y="159.2">2</text>
<text x="37.6" y="161.7">3</text>
<text x="37.7" y="156.6">1</text>
<text x="3.9" y="178.3">D</text>
<text x="201.9" y="178.3">Title</text>
<text x="291.5" y="178.3">D</text>
<text x="201.9" y="185.9">Size</text>
<text x="214.6" y="185.9">Number</text>
<text x="265.5" y="185.9">Revision</text>
<text x="203.2" y="189.7">A4</text>
<text x="201.9" y="193.5">Date:</text>
<text x="201.9" y="196.1">File:</text>
<text x="213.4" y="193.5">8/22/2024</text>
<text x="213.4" y="196.1">C:\Users\..\Schematic.SchDoc</text>
<text x="252.8" y="193.5">Sheet</text>
<text x="252.8" y="196.1">Drawn By:</text>
<text x="259.6" y="193.5">of</text>
<text x="37.9" y="199.9">1</text>
<text x="110.8" y="199.9">2</text>
<text x="184.1" y="199.9">3</text>
<text x="257.1" y="199.9">4</text>
</g>
<g font-size="2.3" fill="#800000">
<text x="39.3" y="17.9">DC12V</text>
<text x="233.3" y="17.9">DC5V</text>
<text x="57.1" y="23.1">DC12V</text>
<text x="116.2" y="23.1">DC5V</text>
<text x="277.5" y="21.8">GND</text>
<text x="135.6" y="37">DC5V</text>
<text x="192.6" y="38.3">DC5V</text>
<text x="212.9" y="38.3">DC5V</text>
<text x="58.2" y="43.4">GND</text>
<text x="98.9" y="43.4">GND</text>
<text x="134.2" y="42.1">GND</text>
<text x="274.9" y="42.1">DC12V</text>
<text x="40.4" y="48.5">GND</text>
<text x="47.5" y="61.2">DC5V</text>
<text x="233.3" y="71.4">DC5V</text>
<text x="233.8" y="66.3">GND</text>
<text x="277.5" y="75.2">GND</text>
<text x="48" y="94.3">GND</text>
<text x="192.6" y="91.7">DC5V</text>
<text x="212.9" y="91.7">DC5V</text>
<text x="274.9" y="95.6">DC12V</text>
<text x="152.4" y="96.9">GND</text>
<text x="233.8" y="119.8">GND</text>
<text x="51" y="121">DC5V</text>
<text x="233.3" y="124.8">DC5V</text>
<text x="53.5" y="128.7">GND</text>
<text x="277.5" y="128.7">GND</text>
<text x="51" y="138.8">DC5V</text>
<text x="94.9" y="143.9">DC5V</text>
<text x="53.5" y="146.5">GND</text>
<text x="192.6" y="145.2">DC5V</text>
<text x="212.9" y="145.2">DC5V</text>
<text x="274.9" y="149">DC12V</text>
<text x="51" y="156.6">DC5V</text>
<text x="53.5" y="164.3">GND</text>
<text x="233.8" y="173.2">GND</text>
</g>
<g font-size="2.3" fill="#000080">
<text x="225.8" y="19.2">R1</text>
<text x="21" y="26.9">P3</text>
<text x="45.2" y="29.9">C1</text>
<text x="70.9" y="25.6">U1</text>
<text x="105.2" y="24.6">P1</text>
<text x="152.3" y="28.2">U2</text>
<text x="225.8" y="24.3">330</text>
<text x="249.5" y="25.6">RL1</text>
<text x="277" y="25.6">P2</text>
<text x="45.2" y="32.5">1000uF/63V</text>
<text x="105.2" y="31.5">Jumper 1</text>
<text x="224" y="30.2">LED1</text>
<text x="224" y="32.7">LED</text>
<text x="239.1" y="30.4">D1</text>
<text x="239.1" y="33">1N4007</text>
<text x="277" y="35.8">Domino 2</text>
<text x="21" y="36.5">JACK DC</text>
<text x="70.9" y="38.3">LM2596S</text>
<text x="201.7" y="40.9">U3</text>
<text x="249.5" y="38.3">SRD-05VDC-SL-C</text>
<text x="152.3" y="43.4">LCD_16x2</text>
<text x="190.2" y="47.2">R2</text>
<text x="218.2" y="47.2">R3</text>
<text x="238.1" y="42.1">CQ1</text>
<text x="239.6" y="44.7">2N3904</text>
<text x="190.2" y="52.3">330</text>
<text x="201.7" y="53.6">PC817</text>
<text x="218.2" y="52.3">330</text>
<text x="230.5" y="49.8">B</text>
<text x="238.1" y="59.9">E</text>
<text x="35" y="74.5">C2</text>
<text x="35" y="77">220uF/25V</text>
<text x="52.8" y="74.5">C3</text>
<text x="52.8" y="77">220uF/25V</text>
<text x="70.6" y="74.5">C4</text>
<text x="70.6" y="77">220uF/25V</text>
<text x="225.8" y="72.7">R4</text>
<text x="225.8" y="77.8">330</text>
<text x="224" y="83.6">LED2</text>
<text x="239.1" y="83.9">D2</text>
<text x="249.5" y="79">RL2</text>
<text x="277" y="79">P4</text>
<text x="224" y="86.1">LED</text>
<text x="239.1" y="86.4">1N4007</text>
<text x="277" y="89.2">Domino 2</text>
<text x="114.1" y="94.3">U4</text>
<text x="201.7" y="94.3">U5</text>
<text x="238.1" y="95.6">CQ2</text>
<text x="249.5" y="91.7">SRD-05VDC-SL-C</text>
<text x="190.2" y="100.7">R5</text>
<text x="218.2" y="100.7">R6</text>
<text x="239.6" y="98.1">2N3904</text>
<text x="190.2" y="105.7">330</text>
<text x="201.7" y="107">PC817</text>
<text x="218.2" y="105.7">330</text>
<text x="230.5" y="103.2">B</text>
<text x="238.1" y="113.4">E</text>
<text x="35.2" y="117.2">P5</text>
<text x="35.2" y="129.9">DHT11</text>
<text x="225.8" y="126.1">R7</text>
<text x="225.8" y="131.2">330</text>
<text x="35.2" y="135">P6</text>
<text x="127.8" y="136.7" transform="rotate(-90 127.8 136.7)">ESP32 GOOUUU</text>
<text x="224" y="137">LED3</text>
<text x="239.1" y="137.3">D3</text>
<text x="249.5" y="132.5">RL3</text>
<text x="277" y="132.5">P7</text>
<text x="224" y="139.6">LED</text>
<text x="239.1" y="139.9">1N4007</text>
<text x="277" y="142.7">Domino 2</text>
<text x="35.2" y="147.7">PIR</text>
<text x="201.7" y="147.7">U6</text>
<text x="238.1" y="149">CQ3</text>
<text x="249.5" y="145.2">SRD-05VDC-SL-C</text>
<text x="35.2" y="152.8">P8</text>
<text x="114.1" y="150.3">ESP32_Goouuu</text>
<text x="190.2" y="154.1">R8</text>
<text x="218.2" y="154.1">R9</text>
<text x="239.6" y="151.6">2N3904</text>
<text x="190.2" y="159.2">330</text>
<text x="201.7" y="160.4">PC817</text>
<text x="218.2" y="159.2">330</text>
<text x="230.5" y="156.6">B</text>
<text x="35.2" y="165.6">MQ7</text>
<text x="238.1" y="166.8">E</text>
</g>
<g font-size="2.3" fill="#f00">
<text x="136.5" y="34.5">SDA</text>
<text x="136.9" y="32">SCL</text>
<text x="180.5" y="49.8">RL1</text>
<text x="153.3" y="103.2">SCL</text>
<text x="180.4" y="103.2">RL2</text>
<text x="153.3" y="110.8">SDA</text>
<text x="91.4" y="118.5">DHT_Pin</text>
<text x="51.5" y="123.6">DHT_Pin</text>
<text x="91.3" y="123.6">MQ7_Pin</text>
<text x="92.6" y="121">PIR_Pin</text>
<text x="153.3" y="123.6">RL1</text>
<text x="153.3" y="126.1">RL2</text>
<text x="153.3" y="128.7">RL3</text>
<text x="51.5" y="141.4">PIR_Pin</text>
<text x="51.5" y="159.2">MQ7_Pin</text>
<text x="180.5" y="156.6">RL3</text>
</g>
<g font-size="2.1">
<text x="115.9" y="98">3.3V</text>
<text x="115.9" y="100.6">EN</text>
<text x="133.4" y="98">GND</text>
<text x="134.4" y="100.6">G23</text>
<text x="115.9" y="103.1">SP</text>
<text x="115.9" y="105.7">SN</text>
<text x="134.1" y="105.7">TX0</text>
<text x="134.3" y="103.1">G22</text>
<text x="115.9" y="108.2">G34</text>
<text x="115.9" y="110.7">G35</text>
<text x="115.9" y="113.3">G32</text>
<text x="133.4" y="113.3">GND</text>
<text x="133.9" y="108.2">RX0</text>
<text x="134.5" y="110.7">G21</text>
<text x="115.9" y="115.9">G33</text>
<text x="115.9" y="118.4">G25</text>
<text x="134.3" y="118.4">G18</text>
<text x="134.3" y="115.9">G19</text>
<text x="115.9" y="120.9">G26</text>
<text x="115.9" y="123.5">G27</text>
<text x="134.3" y="123.5">G17</text>
<text x="135.4" y="120.9">G5</text>
<text x="115.9" y="126">G14</text>
<text x="115.9" y="128.6">G12</text>
<text x="115.9" y="131.1">GND</text>
<text x="134.3" y="126">G16</text>
<text x="135.3" y="131.1">G0</text>
<text x="135.3" y="128.6">G4</text>
<text x="115.9" y="133.6">G13</text>
<text x="115.9" y="136.2">SD2</text>
<text x="134.4" y="136.2">G15</text>
<text x="135.3" y="133.6">G2</text>
<text x="115.9" y="138.8">SD3</text>
<text x="115.9" y="141.3">CMD</text>
<text x="115.9" y="143.8">Vin</text>
<text x="133.6" y="143.8">CLK</text>
<text x="134.2" y="141.3">SD0</text>
<text x="134.4" y="138.8">SD1</text>
</g>
</svg>
